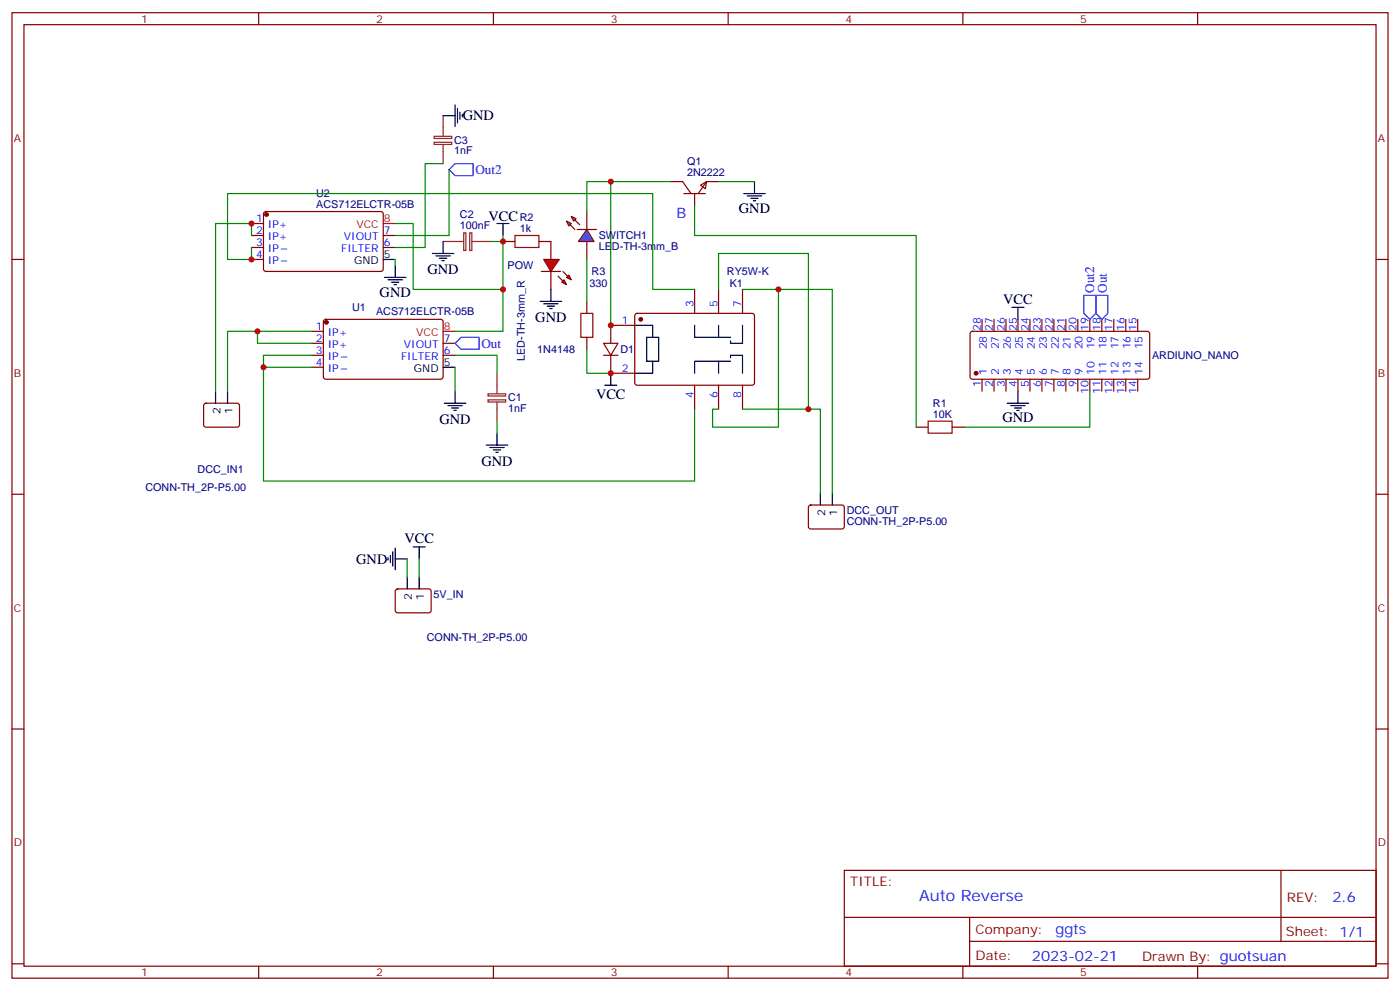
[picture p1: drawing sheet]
<svg xmlns="http://www.w3.org/2000/svg" width="412mm" height="292mm" viewBox="0 0 412 292" stroke-linecap="round" stroke-linejoin="round" font-family="sans-serif">
<g fill="none" stroke="#870000" stroke-width=".35">
<path d="M3.5 3.7h405.4v284.4h-405.4zM7.1 7.3h398.2v277.3h-398.2zM76.2 3.7v3.6M145.3 3.7v3.6M214.5 3.7v3.6M283.6 3.7v3.6M352.8 3.7v3.6M197.6 53.5h3.5l2.5 3.5M201.4 57h6.4M204.6 57v3.5M206.4 54.5l1.7-1-.3 2.1zM211.7 53.5h-3.6l-2.4 3.5"/>
<path d="M3.5 76.4h3.6M148.2 71.1h3.5M158.7 71.1h3.6M405.3 76.4h3.6M91.7 97.6h3.5M95.5 94.3l.5-.2h34.1l.4 .7v16.5l-.7 .4-34.1-.1-.5-.6v-16.2zM187 95.8h-7.1v5.3M187.2 92.5l.5-.2h34.1l.4 .7v20l-.7 .5-34.1-.1-.4-.7v-19.7zM204.6 85.2v7.1M211.7 85.2v7.1M218.7 85.2v7.1M286 97.8l.5-.2h51.7l.5 .7-.1 13-.6 .4-51.8-.1-.4-.6v-12.7z"/>
<path d="M289.3 94.1v3.5M292.8 94.1v3.5M296.3 94.1v3.5M299.9 94.1v3.5M303.4 94.1v3.5M306.9 94.1v3.5M310.4 94.1v3.5M314 94.1v3.5M317.5 94.1v3.5M321 94.1v3.5M324.6 94.1v3.5M328.1 94.1v3.5"/>
<path d="M331.6 94.1v3.5M335.1 94.1v3.5M91.7 104.6h3.5M91.7 101.1h3.5M91.7 108.2h3.5M130.5 104.6h3.6M130.5 101.1h3.6M177.8 101.1h4.2l-2.1 3.5zM177.8 104.6h4.2M179.9 104.6v5.3h7.1M204.6 113.5v7M211.7 113.5v7"/>
<path d="M218.7 113.5v7M289.3 111.7v3.5M292.8 111.7v3.5M296.3 111.7v3.5M299.9 111.7v3.5M303.4 111.7v3.5M306.9 111.7v3.5M310.4 111.7v3.5M314 111.7v3.5M317.5 111.7v3.5M321 111.7v3.5M324.6 111.7v3.5"/>
<path d="M328.1 111.7v3.5M331.6 111.7v3.5M335.1 111.7v3.5M269.9 125.8h3.5M280.5 125.8h3.5M3.5 145.6h3.6M238.4 148.9l.4-.2 9.5 .1 .4 .6-.1 6-.6 .4-9.4-.1-.5-.6v-5.7zM405.3 145.6h3.6M3.5 214.7h3.6M405.3 214.7h3.6M248.7 256.3h156.6v28.3h-156.6zM377.3 256.4v20.8"/>
<path d="M248.7 270.2h156.5M285.6 277.2h119.6M285.6 270.2v14.1M3.5 283.8h3.6M76.2 284.6v3.5M145.3 284.6v3.5M214.5 284.6v3.5M283.6 284.6v3.5M352.8 284.6v3.5M405.3 283.8h3.6"/>
</g>
<g fill="none" stroke="#000" stroke-width=".35">
<path d="M127.4 74.6h6.3M128.4 75.4h4.2M129.5 76.1h2.1M130.2 76.8h.7M130.5 71.1v3.5M187 95.8h5.3v3.5M190.5 99.3h3.5v7.1h-3.5zM204.6 95.8v3.5h10.6M211.7 95.8v3.5M218.7 95.8v5.3h-3.5v-.7M298.1 90.5h3.5M299.9 90.5v3.6"/>
<path d="M130.5 108.2h3.6M130.9 118.7h6.3M131.9 119.5h4.3M134.1 115.2v3.5M178.2 113.5h3.5M179.9 109.9v3.6M192.3 106.4v3.5h-5.3M211.7 106.4v3.5M215.2 105.3v-.7h3.5v5.3M215.2 106.4h-10.6v3.5M296.7 118.7h6.3M297.7 119.5h4.3"/>
<path d="M299.9 115.2v3.5M133 120.2h2.1M133.7 120.9h.7M143.2 131.1h6.4M144.3 131.8h4.2M145.3 132.5h2.2M146 133.2h.8M146.4 127.6v3.5M298.8 120.2h2.1M299.5 120.9h.7M241.7 145.2v3.5M245.2 145.2v3.5"/>
</g>
<g fill="#870000" stroke="#870000" stroke-width=".35">
<circle cx="188.7" cy="94.1" r=".53"/>
<circle cx="287.5" cy="109.9" r=".53"/>
<circle cx="96.1" cy="94.9" r=".53"/>
</g>
<path d="M135.8 99.3h5.3v3.6h-5.3l-1.7-1.8zM322.8 87h3.5v5.3l-1.7 1.8-1.8-1.8z" fill="none" stroke="#00f" stroke-width=".35"/>
<path d="M151.7 69.4h7v3.5h-7zM273.4 124h7.1v3.6h-7.1z" fill="none" stroke="#a10000" stroke-width=".35"/>
<path d="M144.6 71.1h3.6v26.5h-14.1M91.7 97.6h-15.9v3.5h15.9M211.7 85.2v-10.6h26.4v45.9M218.7 85.2h26.5v60M229.3 85.2v40.6h-19.4v-5.3h1.8M134.1 104.6h12.3v5.3M134.1 108.2v7M321 115.2v10.6h-37M146.4 124v3.6M218.7 120.5h23v24.7" fill="none" stroke="#008700" stroke-width=".35"/>
<path d="M130.5 97.6h3.6" fill="none" stroke="#f00" stroke-width=".35"/>
<path d="M130.5 71.1h6M136.6 68.6h.6v5.2h-.6zM138.4 68.6h.6v5.2h-.6zM139 71.1h5.6M143.8 116h5.1v.6h-5.1zM143.8 117.8h5.1v.6h-5.1zM146.4 109.9v6M146.4 118.4v5.6" fill="none" stroke="#8c2424" stroke-width=".35"/>
<g fill="#f00" stroke="#870000" stroke-width=".35">
<path d="M160.2 76.4h4.5l-2.4 3.5z"/>
<path d="M159.5 79.9h5.6z"/>
</g>
<g fill="#870000" stroke="#870000" stroke-width=".35">
<path d="M165.8 79.9l1.4 1.5z"/>
<path d="M164.4 81.4l1.4 1.4z"/>
</g>
<g fill="#f00" stroke="#870000" stroke-width=".35">
<path d="M166.9 81.7l.7-.7 .7 1.4z"/>
<path d="M165.5 83.1l.7-.7 .7 1.4z"/>
</g>
<path d="M162.3 71.1v5.3M162.3 79.9v5.3M172.9 62.3v5.3M172.9 71.1v5.3M172.9 88.8v3.5M172.9 99.3v3.6M60.2 119l.5-.3 9.4 .1 .5 .7-.1 5.9-.7 .4-9.4-.1-.4-.6v-5.6zM116.7 173.6l.4-.2 9.5 .1 .4 .6-.1 6-.6 .4-9.5-.1-.4-.6v-5.7z" fill="none" stroke="#870000" stroke-width=".35"/>
<g fill="none" stroke="#000" stroke-width=".35">
<path d="M219.1 57h6.3M220.1 57.7h4.3M221.2 58.4h2.1M221.9 59.1h.7M222.2 53.5v3.5M146.4 65.8h3.5M148.2 65.8v3.6M159.1 88.8h6.4M160.2 89.5h4.2M161.2 90.2h2.1M161.9 90.9h.7M162.3 85.2v3.6"/>
<path d="M63.5 115.2v3.5M67 115.2v3.5M114.3 164.3v.7M115 163.5v2.2M115.7 162.5v4.2M116.4 164.6h3.5M116.4 161.4v6.4M119.9 169.9v3.5M121.7 161.1h3.5M123.5 161.1v3.5M123.5 169.9v3.5"/>
</g>
<path d="M197.6 53.5h-17.7v42.3M211.7 53.5h10.5M148.2 69.4v1.7M204.6 60.5v8.9h65.3v56.4M75.8 97.6h-8.8v17.6M91.7 108.2h-14.1v33.5h127v-21.2M91.7 104.6h-14.1v3.6M119.9 164.6v5.3M123.5 164.6v5.3" fill="none" stroke="#008700" stroke-width=".35"/>
<path d="M171.1 92.3h3.5v7h-3.5z" fill="none" stroke="#a10000" stroke-width=".35"/>
<g fill="#09f" stroke="#870000" stroke-width=".35">
<path d="M168.3 63.7l1.4 .7-.7 .7z"/>
<path d="M166.9 65.1l1.4 .7-.7 .7z"/>
</g>
<g fill="#870000" stroke="#870000" stroke-width=".35">
<path d="M169.3 64.8l1.4 1.4z"/>
<path d="M167.9 66.2l1.4 1.4z"/>
</g>
<path d="M170 67.6h5.7z" fill="#f00" stroke="#870000" stroke-width=".35"/>
<path d="M172.9 67.6l2.1 3.5h-4.6z" fill="#09f" stroke="#870000" stroke-width=".35"/>
<path d="M130.5 48.2h-5.3v24.7h-8.8M132.3 50v19.4h-15.9M179.9 53.5h-7v8.8M74.1 69.4v-3.6h-10.6v49.4M74.1 72.9v3.5h-7.1v-19.4h125.3v28.2h12.3M116.4 65.8h5.3v19.4h26.5M116.4 76.4v1.8M172.9 76.4v12.4M172.9 102.9v7h7" fill="none" stroke="#008700" stroke-width=".35"/>
<path d="M74.1 65.8h3.5M74.1 69.4h3.5M74.1 72.9h3.5M74.1 76.4h3.5M77.8 62.5l.5-.2 34.2 .1 .4 .6-.1 16.5-.6 .4h-34.2l-.4-.7v-16.2zM112.9 69.4h3.5M112.9 72.9h3.5" fill="none" stroke="#870000" stroke-width=".35"/>
<circle cx="78.5" cy="63.2" r=".53" fill="#870000" stroke="#870000" stroke-width=".35"/>
<path d="M130.5 34.1h3.6M134.1 30.9v6.4M134.8 32v4.2M135.5 33v2.1M136.2 33.7v.7M112.9 76.4h3.5M116.4 78.2v3.5M113.2 81.7h6.4M114.3 82.4h4.2M115.4 83.1h2.1M116.1 83.8h.7" fill="none" stroke="#000" stroke-width=".35"/>
<path d="M112.9 65.8h3.5" fill="none" stroke="#f00" stroke-width=".35"/>
<path d="M130.5 34.1v6M127.9 40.1h5.2v.7h-5.2zM127.9 41.9h5.2v.6h-5.2zM130.5 42.5v5.7" fill="none" stroke="#8c2424" stroke-width=".35"/>
<path d="M132.3 50l1.8-1.8h5.2v3.5h-5.2zM319.3 87h3.5v5.3l-1.8 1.8-1.7-1.8z" fill="none" stroke="#00f" stroke-width=".35"/>
<g fill="#c00">
<circle cx="179.9" cy="109.9" r=".88"/>
<circle cx="229.3" cy="85.2" r=".88"/>
<circle cx="238.1" cy="120.5" r=".88"/>
<circle cx="148.2" cy="71.1" r=".88"/>
<circle cx="179.9" cy="95.8" r=".88"/>
<circle cx="75.8" cy="97.6" r=".88"/>
<circle cx="77.6" cy="108.2" r=".88"/>
<circle cx="179.9" cy="53.5" r=".88"/>
<circle cx="148.2" cy="85.2" r=".88"/>
<circle cx="74.1" cy="65.8" r=".88"/>
<circle cx="74.1" cy="76.4" r=".88"/>
</g>
<text font-size="4.6" fill="#00f" x="270.8" y="265.4">Auto Reverse</text>
<g font-size="4.2">
<text x="136.3" y="35.5">GND</text>
<text x="143.9" y="65.1">VCC</text>
<text x="217.7" y="62.7">GND</text>
<text x="125.9" y="80.7">GND</text>
<text x="111.8" y="87.3">GND</text>
<text x="295.5" y="89.5">VCC</text>
<text x="157.7" y="94.8">GND</text>
<text x="175.6" y="117.4">VCC</text>
<text x="129.5" y="124.8">GND</text>
<text x="295.3" y="124.4">GND</text>
<text x="141.8" y="137.1">GND</text>
<text x="119.1" y="160">VCC</text>
<text x="105" y="166">GND</text>
</g>
<g font-size="4.2" fill="#00f">
<text x="199.3" y="64.1">B</text>
<text x="392.5" y="265.6">2.6</text>
<text x="310.9" y="275.2">ggts</text>
<text x="304" y="283">2023-02-21</text>
</g>
<g font-size="3.9" fill="#00f">
<text x="140.1" y="51.3">Out2</text>
<text x="322.3" y="86.3" transform="rotate(-90 322.3 86.3)">Out2</text>
<text x="326" y="86.3" transform="rotate(-90 326 86.3)">Out</text>
<text x="141.8" y="102.4">Out</text>
</g>
<g font-size="3.9" fill="#800">
<text x="250.5" y="260.9">TITLE:</text>
<text x="379.1" y="265.6">REV:</text>
<text x="287.4" y="275.1">Company:</text>
<text x="378.7" y="275.7">Sheet: 1/1</text>
<text x="287.4" y="282.8">Date:</text>
<text x="336.4" y="282.9">Drawn By: guotsuan</text>
</g>
<g font-size="3.2" fill="#800">
<text x="41.6" y="6.7">1</text>
<text x="110.8" y="6.7">2</text>
<text x="179.9" y="6.7">3</text>
<text x="249.1" y="6.7">4</text>
<text x="318.2" y="6.7">5</text>
<text x="4.1" y="41.8">A</text>
<text x="405.9" y="41.8">A</text>
<text x="4.1" y="111">B</text>
<text x="405.9" y="111">B</text>
<text x="4.1" y="180.1">C</text>
<text x="405.9" y="180.1">C</text>
<text x="4.1" y="249.3">D</text>
<text x="405.9" y="249.3">D</text>
<text x="41.6" y="287.5">1</text>
<text x="110.8" y="287.5">2</text>
<text x="179.9" y="287.5">3</text>
<text x="249.1" y="287.5">4</text>
<text x="318.2" y="287.5">5</text>
</g>
<g font-size="3.2" fill="#000080">
<text x="133.8" y="45.5">1nF</text>
<text x="133.8" y="42.3">C3</text>
<text x="202.4" y="51.7">2N2222</text>
<text x="202.4" y="48.5">Q1</text>
<text x="93.1" y="57.9">U2</text>
<text x="93.1" y="61.1">ACS712ELCTR-05B</text>
<text x="135.5" y="64.3">C2</text>
<text x="153.1" y="65.1">R2</text>
<text x="135.5" y="67.5">100nF</text>
<text x="153.1" y="68.3">1k</text>
<text x="176.4" y="70.5">SWITCH1</text>
<text x="176.4" y="73.7">LED-TH-3mm_B</text>
<text x="149.5" y="79.3">POW</text>
<text x="174.3" y="81.1">R3</text>
<text x="214.1" y="81.1">RY5W-K</text>
<text x="173.6" y="84.6">330</text>
<text x="214.9" y="84.6">K1</text>
<text x="103.7" y="91.6">U1</text>
<text x="110.8" y="92.9">ACS712ELCTR-05B</text>
<text x="154.6" y="106.3" transform="rotate(-90 154.6 106.3)">LED-TH-3mm_R</text>
<text x="158.3" y="104">1N4148</text>
<text x="182.7" y="104">D1</text>
<text x="339.4" y="105.8">ARDIUNO_NANO</text>
<text x="149.6" y="118.1">C1</text>
<text x="274.8" y="119.8">R1</text>
<text x="149.6" y="121.3">1nF</text>
<text x="274.8" y="123">10K</text>
<text x="58.2" y="139.3">DCC_IN1</text>
<text x="42.8" y="144.6">CONN-TH_2P-P5.00</text>
<text x="249.4" y="154.5">CONN-TH_2P-P5.00</text>
<text x="249.4" y="151.3">DCC_OUT</text>
<text x="127.7" y="176">5V_IN</text>
<text x="125.7" y="188.7">CONN-TH_2P-P5.00</text>
</g>
<g font-size="3.2" fill="#00f">
<text x="75.4" y="65.5">1</text>
<text x="75.4" y="69">2</text>
<text x="78.9" y="67.2">IP+</text>
<text x="78.9" y="70.8">IP+</text>
<text x="101.3" y="70.8">VIOUT</text>
<text x="113.1" y="69">7</text>
<text x="75.4" y="72.5">3</text>
<text x="75.4" y="76.1">4</text>
<text x="78.9" y="74.3">IP</text>
<text x="78.9" y="77.8">IP</text>
<text x="100.5" y="74.3">FILTER</text>
<text x="113.1" y="72.5">6</text>
<text x="183.2" y="95.5">1</text>
<text x="204.3" y="90.5" transform="rotate(-90 204.3 90.5)">3</text>
<text x="211.3" y="90.5" transform="rotate(-90 211.3 90.5)">5</text>
<text x="218.4" y="90.5" transform="rotate(-90 218.4 90.5)">7</text>
<text x="93.1" y="97.2">1</text>
<text x="93.1" y="100.8">2</text>
<text x="96.6" y="99">IP+</text>
<text x="130.7" y="100.8">7</text>
<text x="288.9" y="97.4" transform="rotate(-90 288.9 97.4)">28</text>
<text x="292.5" y="97.4" transform="rotate(-90 292.5 97.4)">27</text>
<text x="296" y="97.4" transform="rotate(-90 296 97.4)">26</text>
<text x="299.5" y="97.4" transform="rotate(-90 299.5 97.4)">25</text>
<text x="303" y="97.4" transform="rotate(-90 303 97.4)">24</text>
<text x="306.6" y="97.4" transform="rotate(-90 306.6 97.4)">23</text>
<text x="310.1" y="97.4" transform="rotate(-90 310.1 97.4)">22</text>
<text x="313.6" y="97.4" transform="rotate(-90 313.6 97.4)">21</text>
<text x="317.1" y="97.4" transform="rotate(-90 317.1 97.4)">20</text>
<text x="320.7" y="97.4" transform="rotate(-90 320.7 97.4)">19</text>
<text x="324.2" y="97.4" transform="rotate(-90 324.2 97.4)">18</text>
<text x="327.7" y="97.4" transform="rotate(-90 327.7 97.4)">17</text>
<text x="331.3" y="97.4" transform="rotate(-90 331.3 97.4)">16</text>
<text x="334.8" y="97.4" transform="rotate(-90 334.8 97.4)">15</text>
<text x="93.1" y="104.3">3</text>
<text x="93.1" y="107.8">4</text>
<text x="96.6" y="102.5">IP+</text>
<text x="96.6" y="106">IP</text>
<text x="118.1" y="106">FILTER</text>
<text x="118.9" y="102.5">VIOUT</text>
<text x="130.7" y="104.3">6</text>
<text x="290.7" y="102.9" transform="rotate(-90 290.7 102.9)">28</text>
<text x="294.2" y="102.9" transform="rotate(-90 294.2 102.9)">27</text>
<text x="297.7" y="102.9" transform="rotate(-90 297.7 102.9)">26</text>
<text x="301.3" y="102.9" transform="rotate(-90 301.3 102.9)">25</text>
<text x="304.8" y="102.9" transform="rotate(-90 304.8 102.9)">24</text>
<text x="308.3" y="102.9" transform="rotate(-90 308.3 102.9)">23</text>
<text x="311.9" y="102.9" transform="rotate(-90 311.9 102.9)">22</text>
<text x="315.4" y="102.9" transform="rotate(-90 315.4 102.9)">21</text>
<text x="318.9" y="102.9" transform="rotate(-90 318.9 102.9)">20</text>
<text x="322.4" y="102.9" transform="rotate(-90 322.4 102.9)">19</text>
<text x="326" y="102.9" transform="rotate(-90 326 102.9)">18</text>
<text x="329.5" y="102.9" transform="rotate(-90 329.5 102.9)">17</text>
<text x="333" y="102.9" transform="rotate(-90 333 102.9)">16</text>
<text x="336.5" y="102.9" transform="rotate(-90 336.5 102.9)">15</text>
<text x="96.6" y="109.6">IP</text>
<text x="183.2" y="109.6">2</text>
<text x="288.9" y="113.9" transform="rotate(-90 288.9 113.9)">1</text>
<text x="290.7" y="110.4" transform="rotate(-90 290.7 110.4)">1</text>
<text x="292.5" y="113.9" transform="rotate(-90 292.5 113.9)">2</text>
<text x="294.2" y="110.4" transform="rotate(-90 294.2 110.4)">2</text>
<text x="296" y="113.9" transform="rotate(-90 296 113.9)">3</text>
<text x="297.7" y="110.4" transform="rotate(-90 297.7 110.4)">3</text>
<text x="299.5" y="113.9" transform="rotate(-90 299.5 113.9)">4</text>
<text x="301.3" y="110.4" transform="rotate(-90 301.3 110.4)">4</text>
<text x="303" y="113.9" transform="rotate(-90 303 113.9)">5</text>
<text x="304.8" y="110.4" transform="rotate(-90 304.8 110.4)">5</text>
<text x="306.6" y="113.9" transform="rotate(-90 306.6 113.9)">6</text>
<text x="308.3" y="110.4" transform="rotate(-90 308.3 110.4)">6</text>
<text x="310.1" y="113.9" transform="rotate(-90 310.1 113.9)">7</text>
<text x="311.9" y="110.4" transform="rotate(-90 311.9 110.4)">7</text>
<text x="313.6" y="113.9" transform="rotate(-90 313.6 113.9)">8</text>
<text x="315.4" y="110.4" transform="rotate(-90 315.4 110.4)">8</text>
<text x="317.1" y="113.9" transform="rotate(-90 317.1 113.9)">9</text>
<text x="318.9" y="110.4" transform="rotate(-90 318.9 110.4)">9</text>
<text x="322.4" y="110.4" transform="rotate(-90 322.4 110.4)">10</text>
<text x="326" y="110.4" transform="rotate(-90 326 110.4)">11</text>
<text x="329.5" y="110.4" transform="rotate(-90 329.5 110.4)">12</text>
<text x="333" y="110.4" transform="rotate(-90 333 110.4)">13</text>
<text x="336.5" y="110.4" transform="rotate(-90 336.5 110.4)">14</text>
<text x="204.3" y="117.2" transform="rotate(-90 204.3 117.2)">4</text>
<text x="211.3" y="117.2" transform="rotate(-90 211.3 117.2)">6</text>
<text x="218.4" y="117.2" transform="rotate(-90 218.4 117.2)">8</text>
<text x="320.7" y="115.9" transform="rotate(-90 320.7 115.9)">10</text>
<text x="324.2" y="115.9" transform="rotate(-90 324.2 115.9)">11</text>
<text x="327.7" y="115.9" transform="rotate(-90 327.7 115.9)">12</text>
<text x="331.3" y="115.9" transform="rotate(-90 331.3 115.9)">13</text>
<text x="334.8" y="115.9" transform="rotate(-90 334.8 115.9)">14</text>
</g>
<g font-size="3.2" fill="#f00">
<text x="113.1" y="65.5">8</text>
<text x="105" y="67.2">VCC</text>
<text x="122.6" y="99">VCC</text>
<text x="130.7" y="97.2">8</text>
</g>
<g font-size="3.2">
<text x="104.3" y="77.8">GND</text>
<text x="113.1" y="76.1">5</text>
<text x="130.7" y="107.8">5</text>
<text x="121.9" y="109.6">GND</text>
<text x="64.9" y="122.1" transform="rotate(-90 64.9 122.1)">2</text>
<text x="68.4" y="122.1" transform="rotate(-90 68.4 122.1)">1</text>
<text x="243.1" y="152.1" transform="rotate(-90 243.1 152.1)">2</text>
<text x="246.6" y="152.1" transform="rotate(-90 246.6 152.1)">1</text>
<text x="121.4" y="176.7" transform="rotate(-90 121.4 176.7)">2</text>
<text x="124.9" y="176.7" transform="rotate(-90 124.9 176.7)">1</text>
</g>
</svg>
